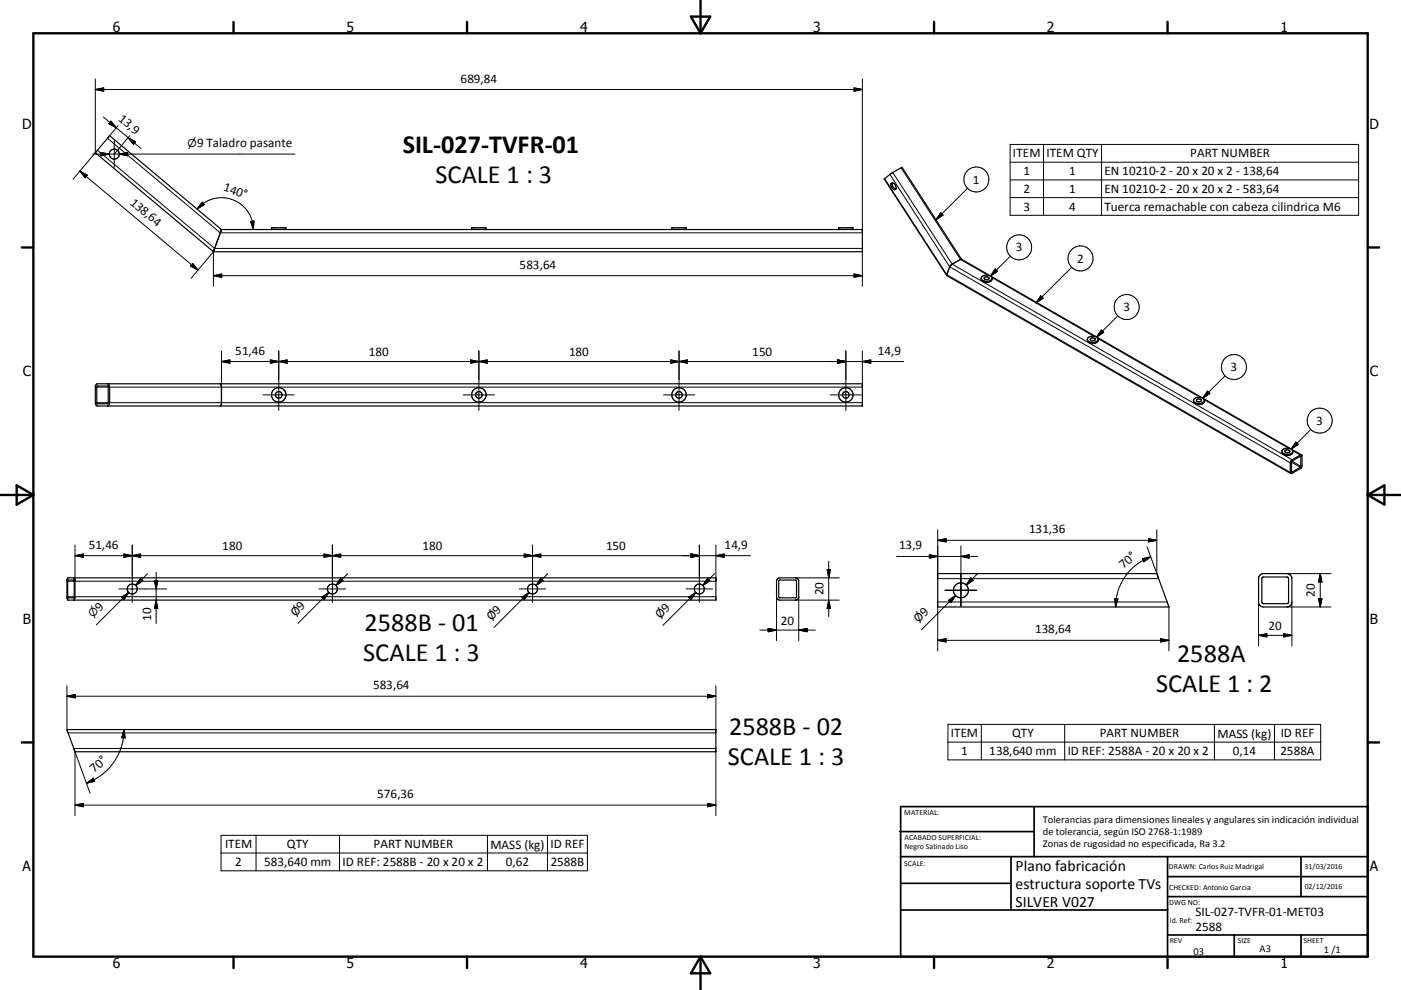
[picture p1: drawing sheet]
<svg xmlns="http://www.w3.org/2000/svg" width="420mm" height="297mm" viewBox="0 0 420 297" stroke-linecap="round" stroke-linejoin="round" font-family="sans-serif">
<g fill="none" stroke="#000" stroke-width=".36">
<path d="M265.1 53.7h.1M265.1 53.7l18.7 28.9M267.3 55a1.18 1.18 0 0 1 1.2 .6 1.18 1.18 0 0 1-.2 1.3 1.39 1.39 0 0 1-1-1.9zM267.5 54.8a1.48 1.48 0 0 0 1.1 1.9M270.4 50.2l-3.4 1.9-1.9 1.6M270.4 50.2h.1M270.4 50.2l17.9 27.6M66.4 68.9l-2.4 6.6M66.4 68.9h.1M66.4 68.9l-33.5-28.2-4.3 5.1 35.4 29.7M66.4 68.9h192.1v6.6h-194.5M81.4 68.9v-.5h4.3v.5"/>
<path d="M141.4 68.9v-.5h4.3v.5M201.4 68.9v-.5h4.3v.5M251.4 68.9v-.5h4.4v.5M283.8 82.6l1.2-3 3.2-1.8 102 58.7M283.8 82.6l103.2 59.5M294.2 83.5a1.93 1.93 0 0 0 3.2 0M294.4 83a2.14 2.14 0 0 1 3 .4 1.62 1.62 0 0 1-2.6 1.1 .95 .95 0 0 1-.4-1.5zM295.1 83.2a.73 .73 0 0 1 .9-.2 .73 .73 0 0 1 .5 .6 .71 .71 0 0 1-.9 .4 .71 .71 0 0 1-.5-.8zM28.8 115.3l.4-.2h229.3v6.7h-229.3l-.4-.2-.2-.8v-4.7zM29.1 115.9h3.3l-.1 5.2-3.2-.1zM32.2 115.1l.4 .2 .3 .8-.1 4.9-.2 .6-.4 .2M66 115.1l.4 .8v5.1l-.4 .8"/>
<path d="M326 101.8a1.67 1.67 0 0 0 2.6 1l.5-.4 .1-.6M326 101.8a1.85 1.85 0 0 0 3.2 0M326 101.8a1.93 1.93 0 0 1 3.2 0M326.9 101.6a.73 .73 0 0 1 .8-.3 .73 .73 0 0 1 .6 .7 .77 .77 0 0 1-.8 .2 .77 .77 0 0 1-.6-.6zM358 119.7a1.99 1.99 0 0 1 3.1 .4 1.66 1.66 0 0 1-2.6 1.1 .95 .95 0 0 1-.5-1.5zM358.8 119.9a.81 .81 0 0 1 1.4 .4 .74 .74 0 0 1-.9 .3 .74 .74 0 0 1-.5-.7zM361.1 120.1a1.93 1.93 0 0 1-3.3 .1M385.3 135.2a.76 .76 0 0 1 .8-.3 .76 .76 0 0 1 .6 .7 .8 .8 0 0 1-1.4-.3zM387.6 135.4a1.66 1.66 0 0 1-2.6 1.1 1.02 1.02 0 0 1-.7-1.3 1.02 1.02 0 0 1 1.2-.7 1.47 1.47 0 0 1 2 1.1 2.02 2.02 0 0 1-3.2-.2M390 136.9l-2.8 1.6v3.1M390 136.9h.1M390 136.9v3.2l-2.8 1.5"/>
<path d="M390.2 136.5l.2 3.2-.3 .7-2.7 1.6h-.4M390.2 136.5h-.4l-2.7 1.7-.3 .6 .2 3.2M387.2 141.6h.1M20.3 173.4h194.3v6.6h-194.2l-.3-.7v-5.2zM20.4 174v5.3M20.4 179.3v.1M20.4 174h1.7l.2 .4-.1 4.9-1.8 .1M20.4 174h.1M22.1 173.4l.4 .7v5.2l-.4 .7M233 173.7l.8-.3h4.7l.8 .3 .2 .7v4.6l-.2 .7-.8 .3h-4.7l-.8-.3-.2-.7v-4.6zM233.6 174.1h5.1v5.2h-5.1zM281.1 172.1h65.7l3.7 10h-69.4z"/>
<path d="M377.8 172.6l1-.5h7a1.53 1.53 0 0 1 1.5 1.5v7a1.48 1.48 0 0 1-1.5 1.5h-7a1.48 1.48 0 0 1-1.5-1.5v-7zM378.5 173.2h7.6l.2 .4v7l-.2 .4-7.3 .1-.4-.2-.1-7.3zM20.1 218.9h194.5v6.6h-192.1zM22.5 225.5h.1"/>
<circle cx="34.3" cy="46.2" r="1.5"/>
<circle cx="83.6" cy="118.5" r=".99"/>
<circle cx="83.6" cy="118.5" r="2.17"/>
<circle cx="143.6" cy="118.5" r="1"/>
<circle cx="143.6" cy="118.5" r="2.17"/>
<circle cx="203.6" cy="118.5" r="2.17"/>
<circle cx="203.6" cy="118.5" r="1"/>
<circle cx="253.6" cy="118.5" r="2.17"/>
<circle cx="253.6" cy="118.5" r="1"/>
<circle cx="39.6" cy="176.7" r="1.5"/>
<circle cx="99.6" cy="176.7" r="1.5"/>
<circle cx="159.7" cy="176.7" r="1.51"/>
<circle cx="209.7" cy="176.7" r="1.5"/>
<circle cx="288.1" cy="177.1" r="2.25"/>
</g>
<g fill="none" stroke="#000" stroke-width=".3">
<path d="M28.6 23.7v22.1l-6.7 8M28.6 26.8h229.9M28.6 26.8l2.5-.4v1zM31 35.1l3.9 3.2M33.3 36.3l1.6 2-2.3-1.2zM34.9 38.3l3.5 3M256.1 26.4l2.4 .4-2.4 .6zM258.5 23.7v46.2h-192.5l-33.8-28.4 3.2-3.8M24 51.3l35.4 29.7M24 51.3l2.2 1.3-.6 .7zM27.8 46.2h60.6M29.2 45.1l35.1 29.4h194.2"/>
<path d="M30.3 45.7l2.5 .5-2.5 .5zM34.3 42.2v8M35.8 46.2l2.5-.5v1zM38.4 41.3l3.8 3.2M38.4 41.3l2.2 1.3-.6 .7zM38.9 40.7l-4.5 5.4M265.2 53.6l18.6 28.8 103 59.3M266.8 52.3l17.9 27.8 102.1 58.7M267.7 51.7l17.8 27.6 101.9 58.6M270.2 50.3l17.7 27.5 8.2 4.8M290.1 56.5l-9.5 9.4M302.8 43.3h104.5v21.3h-104.5z"/>
<path d="M302.8 48.7h104.5M302.8 54h104.5M302.8 59.3h104.5M312.9 43.3v21.3M330.3 43.3v21.3M57.8 79l1.6 2-2.3-1.2zM59.1 62.7a9.7 9.7 0 0 1 5.2-3.2 9.5 9.5 0 0 1 11.3 6.9l.4 2.5M60.6 60.7l.7 .7-2.2 1.3zM75.1 66.5l1-.2-.1 2.6zM258.5 75.5v10.4M282 63.8l.7 .7-2.1 1.4zM302.9 76.8l-5.9 6"/>
<path d="M57.3 83.5l6.7-8v10.4M64 82.7h194.5M64 82.7l2.5-.5v1zM256.1 82.2l2.4 .5-2.4 .5zM297.4 83.3l30.6 17.6M298.3 80.7l.8 .7-2.1 1.4zM312 88.8l.7 .7-2.1 1.4zM321.3 80.2l-10.7 10.7M330.2 99l.7 .7-2.1 1.5zM335.1 94.7l-6.3 6.5M29 116.1h3.4M66.4 108.5h204.5"/>
<path d="M66.4 108.5l2.5-.5v1zM66.4 105.3v10.8M78.9 118.5h9.3M81.1 108l2.5 .5-2.5 .5zM83.6 105.3v17.8M83.6 108.5l2.5-.5v1zM138.9 118.5h9.3M141.1 108l2.5 .5-2.5 .5zM143.6 105.3v17.8M143.6 108.5l2.5-.5v1zM198.9 118.5h9.3M201.1 108l2.5 .5-2.5 .5z"/>
<path d="M203.6 105.3v17.8M203.6 108.5l2.5-.5v1zM248.9 118.5h9.3M251.1 108l2.5 .5-2.5 .5zM253.6 105.3v17.8M258.5 105.3v10.8h-225.6M258.5 108.5l2.6-.5v1zM329.2 101.6l30.6 17.6M361 119.9l25.3 14.6M362 117.4l.7 .6-2.1 1.5zM367.3 112.8l-6.7 6.7M29 120.8h3.4"/>
<path d="M32.9 120.8h225.6M387.2 138.7l2.6 1.5M387.3 138.3l2.7 1.6M387.5 135.2l2.3 1.3M388.5 132.6l.7 .7-2.1 1.4zM389.8 136.9l.2 .1M393 128.8l-5.9 5.9M281.1 158.9v14.7h66.3l-3.5-9.5M346.8 158.9v13.2M387.2 141.5l.2 .1M20.3 179h2M20.3 174.4h2"/>
<path d="M22.5 179h192.1M22.5 163.5v10.9h192.1v-10.9M22.5 166.7h202.5M22.5 166.7l2.5-.5v1zM35.6 176.7h14.4M36.4 179.2l2.2-1.4-1.4 2.1zM37.1 166.2l2.6 .5-2.6 .5zM38.6 177.8l-9.7 9.7M39.7 163.5v17.2M39.7 166.7l2.4-.5v1zM42.1 173.5l.7 .7-2.1 1.4zM44.2 172.1l-3.5 3.5"/>
<path d="M46.3 174.2h1l-.5 2.5zM46.8 171.7v15.3M95.6 176.7h8M96.5 179.2l2.1-1.4-1.4 2.1zM97.1 166.2l2.6 .5-2.6 .5zM98.6 177.8l-1.8 1.7M98.6 177.8l-9.2 9.2M99.7 163.5v17.2M99.7 166.7l2.4-.5v1zM102.1 173.5l.7 .7-2.1 1.4zM104.3 172.1l-3.6 3.5M155.7 176.7h7.9"/>
<path d="M156.5 179.2l2.1-1.4-1.4 2.1zM157.2 166.2l2.5 .5-2.5 .5zM158.6 177.8l-1.8 1.7M158.6 177.8l-10.5 10.4M159.7 163.5v17.2M159.7 166.7l2.4-.5v1zM162.1 173.5l.7 .7-2.1 1.4zM164.3 172.1l-3.6 3.5M205.7 176.7h8M206.5 179.2l2.1-1.4-1.4 2.1zM207.2 166.2l2.5 .5-2.5 .5zM208.6 177.8l-9.9 9.8"/>
<path d="M209.7 163.5v17.2M212.1 173.5l.7 .7-2.1 1.4zM214.2 172.1l-3.5 3.5M214.6 166.7l2.5-.5v1zM232.8 179v13.2M238.5 173.4h13.1M239.5 179v13.2M248 170.9h1l-.5 2.5zM248.5 168.4v16.6M268.8 166.9h24.3M278.6 166.4l2.5 .5-2.5 .5zM281.1 162.1l2.5-.5v1z"/>
<path d="M281.1 162.1h65.7M283.3 177.1h9.5M286.5 178.7l-10.2 10.2M288.1 166.9l2.5-.5v1zM288.1 163.8v18M291.1 173.4l.7 .7-2.1 1.4zM293.2 172l-3.5 3.5M334.2 179.6h1l-.7 2.5zM342.5 167.6l2.5-.5-2.1 1.5zM344.3 161.6l2.5 .5-2.5 .5zM345 167.1a16 16 0 0 0-10.5 15M385.8 172.1h13.2"/>
<path d="M395.3 179.6h1l-.5 2.5zM395.8 172.1v10M395.8 172.1l.5 2.5h-1zM46.8 180l.5 2.5h-1zM227.8 189h16.7M230.3 188.5l2.5 .5-2.5 .5zM238.5 180h13.1M239.5 189l2.5-.5v1zM248.5 180l.5 2.5h-1zM281.1 180.6h68.8M281.1 182.1v13.2M281.1 192.1h69.4"/>
<path d="M281.1 192.1l2.5-.5v1zM284.4 180.1l2.1-1.4-1.4 2.1zM348 191.6l2.5 .5-2.5 .5zM350.5 182.1v13.2M377.3 190.6h10M377.3 190.6l2.5-.5v1zM377.3 180.6v13.2M384.8 190.1l2.5 .5-2.5 .5zM385.8 182.1h13.2M387.3 180.6v13.2M20.1 208.9h194.5M20.1 208.9l2.5-.5v1z"/>
<path d="M20.1 205.7v13.2M20.4 219.9h194.2M37.2 218.9a17.1 17.1 0 0 1-11.3 16.1M37.2 218.9l.3 2.5-1-.1zM212.1 208.4l2.5 .5-2.5 .5zM214.6 205.7v13.2M284.2 217.3h111.8v10.7h-111.8zM294.2 217.3v10.7M319.2 217.3v10.7M364.1 217.3v10.7M382.1 217.3v10.7M22.5 225.5v19.2"/>
<path d="M25.9 235l2.1-1.5 .4 .9zM214.6 224.5h-192.5l4.9 13.5M214.6 225.5v19.2M284.2 222.6h111.8M22.5 241.5l2.5-.5v1zM22.5 241.5h192.1M66.3 250.6h109.8v10.6h-109.8zM66.3 255.9h109.8M76.8 250.6v10.6M101.8 250.6v10.6M146.1 250.6v10.6M164.1 250.6v10.6"/>
<path d="M212.1 241l2.5 .5-2.5 .5z"/>
<circle cx="292.7" cy="53.8" r="3.8"/>
<circle cx="305.5" cy="74.2" r="3.8"/>
<circle cx="324" cy="77.5" r="3.7"/>
<circle cx="337.8" cy="92.1" r="3.8"/>
<circle cx="369.9" cy="110.1" r="3.8"/>
<circle cx="395.7" cy="126.2" r="3.8"/>
</g>
<g fill="none" stroke="#000" stroke-width=".71">
<path d="M10 10h400v277h-400zM70 6.6v3.4M140 6.6v3.4M207.1 5h5.8l-2.9 5zM210 0v10M280 6.6v3.4M350 6.6v3.4M6.6 74.2h3.4M410 74.2h3.5M0 148.5h10M5 145.6l5 2.9-5 2.9zM410 148.5h10.1"/>
<path d="M410 148.5l5.1-2.9v5.8zM6.6 222.7h3.4M410 222.7h3.5M70 287v3.4M140 287v3.4M210 287v10M210 287l2.9 5h-5.8zM280 287v3.4M350 287v3.4"/>
</g>
<g fill="none" stroke="#000" stroke-width=".51">
<path d="M269.7 249.5h40.3M270 242h140v45h-140zM270 257h140M303.1 257v16M310 242v15M350 257v30M390.1 257v12M270 265h33.1M270 273h80M350 269h60M350 263h60M350 280.5h60"/>
<path d="M370 280.5v6.5M390.1 280.5v6.5"/>
</g>
<g fill="#000" stroke="#000" stroke-width=".3">
<path d="M28.6 26.8l2.5-.4v1zM33.3 36.3l1.6 2-2.3-1.2zM256.1 26.4l2.4 .4-2.4 .6zM24 51.3l2.2 1.3-.6 .7zM30.3 45.7l2.5 .5-2.5 .5zM35.8 46.2l2.5-.5v1zM38.4 41.3l2.2 1.3-.6 .7zM57.8 79l1.6 2-2.3-1.2zM60.6 60.7l.7 .7-2.2 1.3zM75.1 66.5l1-.2-.1 2.6zM282 63.8l.7 .7-2.1 1.4zM64 82.7l2.5-.5v1z"/>
<path d="M256.1 82.2l2.4 .5-2.4 .5zM298.3 80.7l.8 .7-2.1 1.4zM312 88.8l.7 .7-2.1 1.4zM330.2 99l.7 .7-2.1 1.5zM66.4 108.5l2.5-.5v1zM81.1 108l2.5 .5-2.5 .5zM83.6 108.5l2.5-.5v1zM141.1 108l2.5 .5-2.5 .5zM143.6 108.5l2.5-.5v1zM201.1 108l2.5 .5-2.5 .5zM203.6 108.5l2.5-.5v1zM251.1 108l2.5 .5-2.5 .5z"/>
<path d="M258.5 108.5l2.6-.5v1zM362 117.4l.7 .6-2.1 1.5zM388.5 132.6l.7 .7-2.1 1.4zM22.5 166.7l2.5-.5v1zM37.1 166.2l2.6 .5-2.6 .5zM36.4 179.2l2.2-1.4-1.4 2.1zM42.1 173.5l.7 .7-2.1 1.4zM39.7 166.7l2.4-.5v1zM46.3 174.2h1l-.5 2.5zM97.1 166.2l2.6 .5-2.6 .5zM96.5 179.2l2.1-1.4-1.4 2.1zM102.1 173.5l.7 .7-2.1 1.4z"/>
<path d="M99.7 166.7l2.4-.5v1zM157.2 166.2l2.5 .5-2.5 .5zM156.5 179.2l2.1-1.4-1.4 2.1zM162.1 173.5l.7 .7-2.1 1.4zM159.7 166.7l2.4-.5v1zM207.2 166.2l2.5 .5-2.5 .5zM206.5 179.2l2.1-1.4-1.4 2.1zM212.1 173.5l.7 .7-2.1 1.4zM214.6 166.7l2.5-.5v1zM248 170.9h1l-.5 2.5zM278.6 166.4l2.5 .5-2.5 .5zM281.1 162.1l2.5-.5v1z"/>
<path d="M288.1 166.9l2.5-.5v1zM291.1 173.4l.7 .7-2.1 1.4zM334.2 179.6h1l-.7 2.5zM342.5 167.6l2.5-.5-2.1 1.5zM344.3 161.6l2.5 .5-2.5 .5zM395.3 179.6h1l-.5 2.5zM395.8 172.1l.5 2.5h-1zM46.8 180l.5 2.5h-1zM230.3 188.5l2.5 .5-2.5 .5zM239.5 189l2.5-.5v1zM248.5 180l.5 2.5h-1zM281.1 192.1l2.5-.5v1z"/>
<path d="M284.4 180.1l2.1-1.4-1.4 2.1zM348 191.6l2.5 .5-2.5 .5zM377.3 190.6l2.5-.5v1zM384.8 190.1l2.5 .5-2.5 .5zM20.1 208.9l2.5-.5v1zM212.1 208.4l2.5 .5-2.5 .5zM25.9 235l2.1-1.5 .4 .9zM37.2 218.9l.3 2.5-1-.1zM22.5 241.5l2.5-.5v1zM212.1 241l2.5 .5-2.5 .5z"/>
</g>
<g font-size="7.9">
<text x="120.7" y="46">SIL-027-TVFR-01</text>
<text x="130.6" y="54.9">SCALE 1 : 3</text>
<text x="109.3" y="189.4">2588B - 01</text>
<text x="108.9" y="198.4">SCALE 1 : 3</text>
<text x="352.9" y="198.7">2588A</text>
<text x="346.6" y="207.7">SCALE 1 : 2</text>
<text x="218.6" y="220.6">2588B - 02</text>
<text x="218.2" y="229.6">SCALE 1 : 3</text>
</g>
<g font-size="4.7">
<text x="304.5" y="261.2">Plano fabricación</text>
<text x="304.5" y="266.6">estructura soporte TVs</text>
<text x="304.5" y="272">SILVER V027</text>
</g>
<g font-size="4.2">
<text x="33.9" y="9.6">6</text>
<text x="103.9" y="9.6">5</text>
<text x="173.9" y="9.6">4</text>
<text x="243.8" y="9.6">3</text>
<text x="313.9" y="9.6">2</text>
<text x="383.9" y="9.6">1</text>
<text x="6.7" y="38.7">D</text>
<text x="410.5" y="38.7">D</text>
<text x="6.9" y="112.9">C</text>
<text x="410.7" y="112.9">C</text>
<text x="6.9" y="187.1">B</text>
<text x="410.7" y="187.1">B</text>
<text x="6.8" y="261.4">A</text>
<text x="410.7" y="261.4">A</text>
<text x="33.9" y="290.4">6</text>
<text x="103.9" y="290.4">5</text>
<text x="173.9" y="290.4">4</text>
<text x="243.8" y="290.4">3</text>
<text x="313.9" y="290.4">2</text>
<text x="383.9" y="290.4">1</text>
</g>
<g font-size="3.9">
<text x="138.1" y="24.8">689,84</text>
<text x="35.3" y="36" transform="rotate(40 35.3 36)">13,9</text>
<text x="59.1" y="44">9 Taladro pasante</text>
<text x="303.7" y="47.2">ITEM</text>
<text x="313.8" y="47.2">ITEM QTY</text>
<text x="356.9" y="47.2">PART NUMBER</text>
<text x="306.8" y="52.6">1</text>
<text x="320.5" y="52.6">1</text>
<text x="331.1" y="52.6">EN 10210-2 - 20 x 20 x 2 - 138,64</text>
<text x="66.8" y="57.2" transform="rotate(20 66.8 57.2)">140°</text>
<text x="291.7" y="55.1">1</text>
<text x="306.8" y="57.9">2</text>
<text x="320.5" y="57.9">1</text>
<text x="331.1" y="57.9">EN 10210-2 - 20 x 20 x 2 - 583,64</text>
<text x="38.8" y="61.1" transform="rotate(40 38.8 61.1)">138,64</text>
<text x="306.8" y="63.2">3</text>
<text x="320.5" y="63.2">4</text>
<text x="331.1" y="63.3">Tuerca remachable con cabeza cilindrica M6</text>
<text x="304.5" y="75.4">3</text>
<text x="155.8" y="80.6">583,64</text>
<text x="322.9" y="78.8">2</text>
<text x="336.8" y="93.4">3</text>
<text x="70.5" y="106.4">51,46</text>
<text x="110.6" y="106.9">180</text>
<text x="170.6" y="106.9">180</text>
<text x="225.6" y="106.9">150</text>
<text x="263.2" y="106.4">14,9</text>
<text x="368.9" y="111.4">3</text>
<text x="394.6" y="127.4">3</text>
<text x="308.5" y="160">131,36</text>
<text x="26.6" y="164.6">51,46</text>
<text x="66.6" y="165.1">180</text>
<text x="126.7" y="165.1">180</text>
<text x="181.7" y="165.1">150</text>
<text x="217.3" y="164.6">14,9</text>
<text x="269.6" y="164.8">13,9</text>
<text x="336.8" y="170.7" transform="rotate(-42 336.8 170.7)">70°</text>
<text x="246.9" y="178.6" transform="rotate(-90 246.9 178.6)">20</text>
<text x="394.2" y="179.1" transform="rotate(-90 394.2 179.1)">20</text>
<text x="29.9" y="183.5" transform="rotate(-45 29.9 183.5)">9</text>
<text x="88.6" y="185.1" transform="rotate(-45 88.6 185.1)">Ø9</text>
<text x="198" y="185.7" transform="rotate(-45 198 185.7)">Ø9</text>
<text x="45.3" y="186.3" transform="rotate(-90 45.3 186.3)">10</text>
<text x="147.3" y="186.3" transform="rotate(-45 147.3 186.3)">Ø9</text>
<text x="234.1" y="187.5">20</text>
<text x="275.4" y="186.9" transform="rotate(-45 275.4 186.9)">Ø9</text>
<text x="310.3" y="190">138,64</text>
<text x="380.3" y="189.1">20</text>
<text x="111.8" y="206.8">583,64</text>
<text x="285.1" y="221.2">ITEM</text>
<text x="303.4" y="221.2">QTY</text>
<text x="329.7" y="221.2">PART NUMBER</text>
<text x="365" y="221.3">MASS (kg)</text>
<text x="384" y="221.2">ID REF</text>
<text x="288.2" y="226.6">1</text>
<text x="296.6" y="226.6">138,640 mm</text>
<text x="320.1" y="226.6">ID REF: 2588A - 20 x 20 x 2</text>
<text x="369.6" y="226.6">0,14</text>
<text x="383.9" y="226.6">2588A</text>
<text x="28.3" y="231.9" transform="rotate(-42 28.3 231.9)">70°</text>
<text x="113.1" y="239.4">576,36</text>
<text x="67.5" y="254.5">ITEM</text>
<text x="86" y="254.5">QTY</text>
<text x="112" y="254.5">PART NUMBER</text>
<text x="147.1" y="254.6">MASS (kg)</text>
<text x="165" y="254.5">ID REF</text>
<text x="70.5" y="259.8">2</text>
<text x="79.2" y="259.8">583,640 mm</text>
<text x="102.7" y="259.8">ID REF: 2588B - 20 x 20 x 2</text>
<text x="151.6" y="259.8">0,62</text>
<text x="165.1" y="259.8">2588B</text>
<text x="358.4" y="274.9">SIL-027-TVFR-01-MET03</text>
<text x="358.4" y="279.4">2588</text>
</g>
<text font-size="3.3" x="56.2" y="44">⌀</text>
<text font-size="3.2" x="27.9" y="185.4" transform="rotate(-45 27.9 185.4)">⌀</text>
<g font-size="3.1">
<text x="312.7" y="246.8">Tolerancias para dimensiones lineales y angulares sin indicación individual</text>
<text x="312.7" y="250.4">de tolerancia, según ISO 2768-1:1989</text>
<text x="312.7" y="254">Zonas de rugosidad no especificada, Ra 3.2</text>
<text x="357.8" y="286.5">03</text>
<text x="377.6" y="285.6">A3</text>
<text x="396.9" y="285.9">1 /1</text>
</g>
<g font-size="2.4">
<text x="271.1" y="244.4">MATERIAL:</text>
<text x="271.2" y="252">ACABADO SUPERFICIAL:</text>
<text x="271.2" y="254.7">Negro Satinado Liso</text>
<text x="271.1" y="259.7">SCALE:</text>
<text x="350.4" y="260.8">DRAWN: Carlos Ruiz Madrigal</text>
<text x="391.1" y="260.6">31/03/2016</text>
<text x="350.5" y="267">CHECKED: Antonio Garcia</text>
<text x="391.2" y="266.7">02/12/2016</text>
<text x="350.5" y="271.4">DWG NO:</text>
<text x="350.7" y="276.9">Id. Ref:</text>
<text x="350.7" y="282.8">REV</text>
<text x="371.1" y="282.9">SIZE</text>
<text x="390.8" y="283">SHEET</text>
</g>
</svg>
